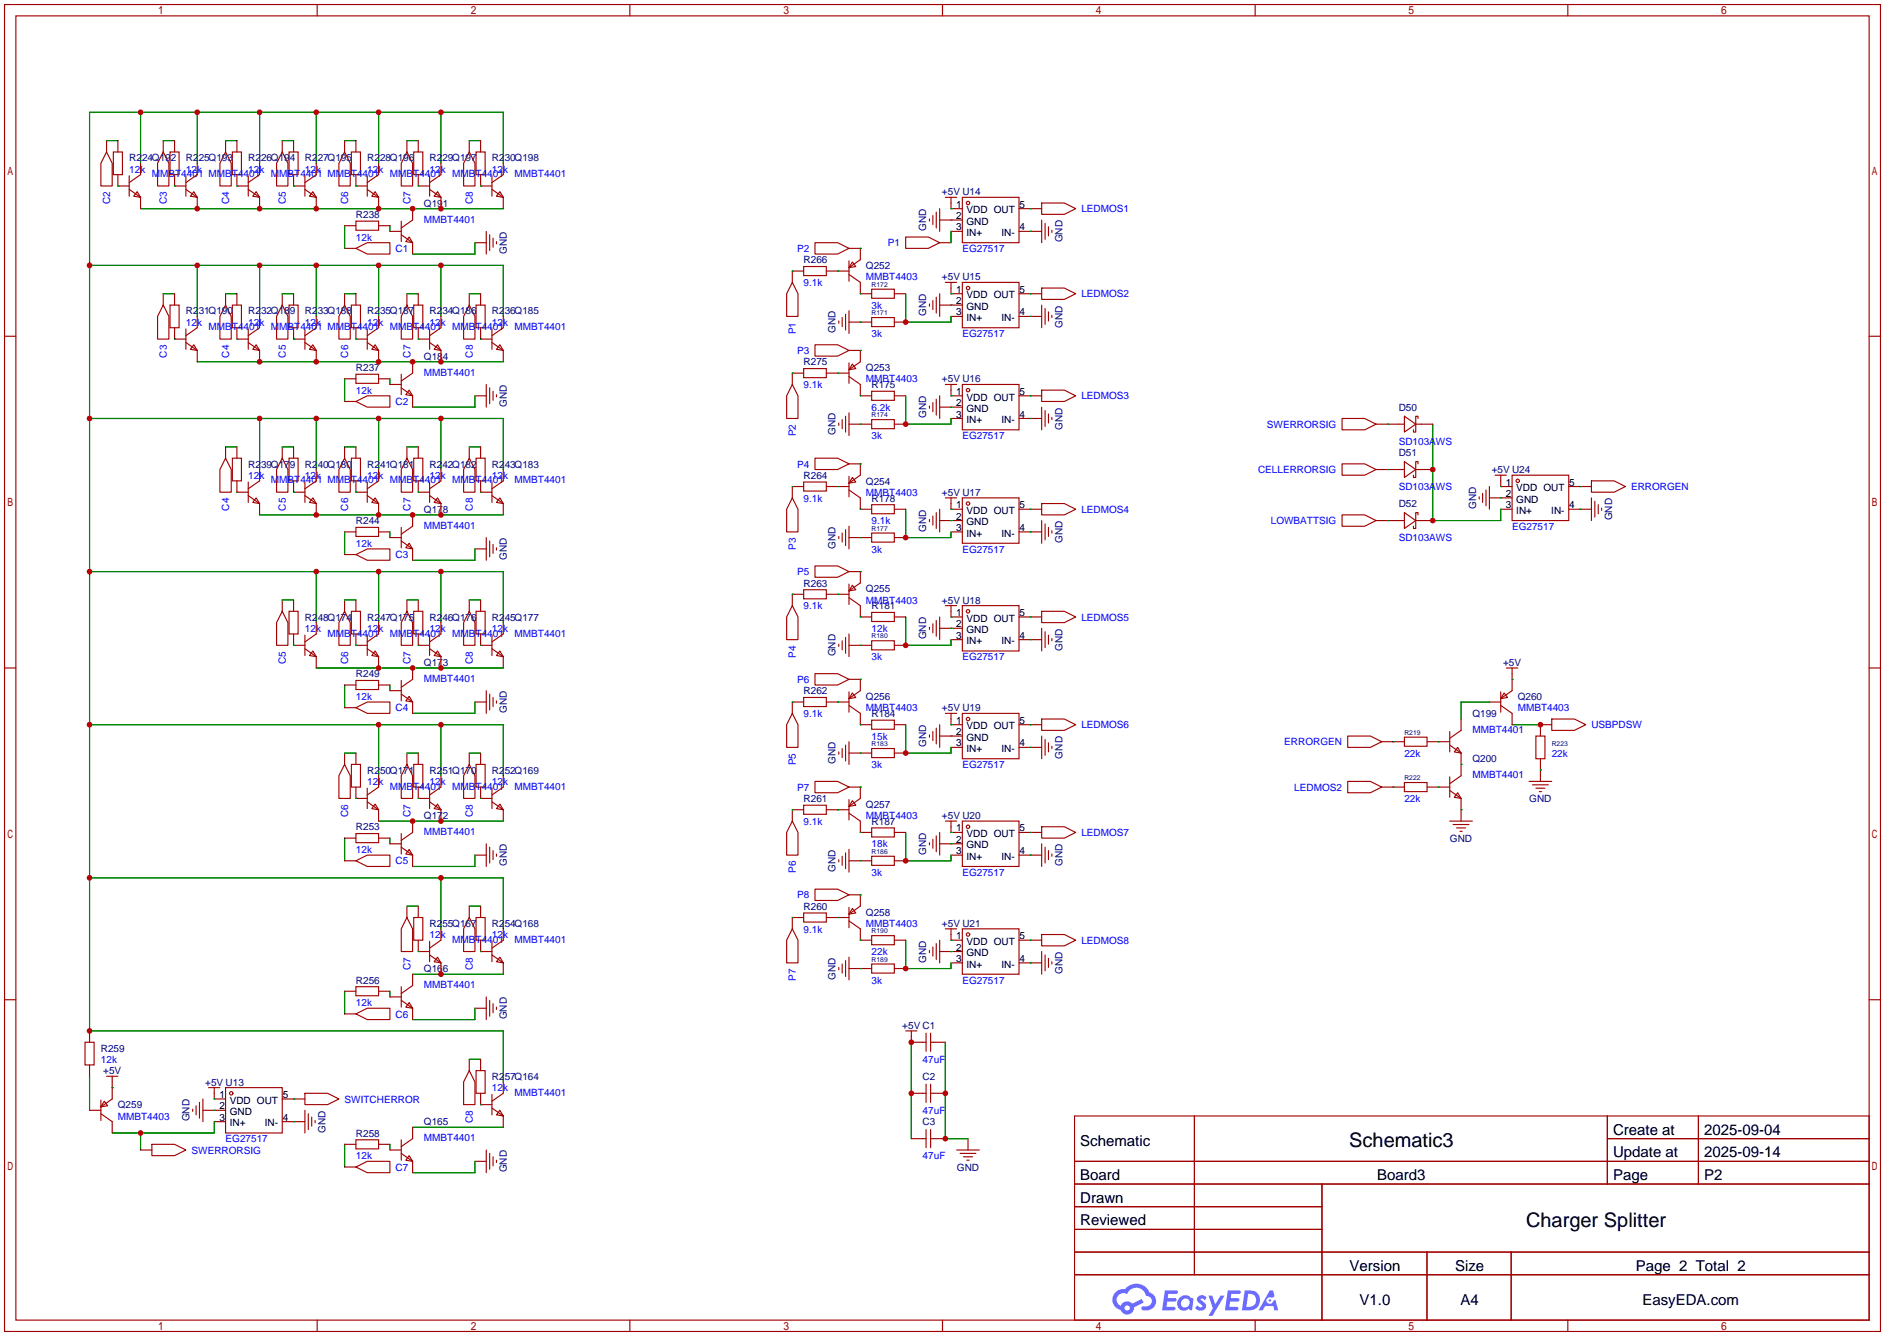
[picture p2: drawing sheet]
<svg xmlns="http://www.w3.org/2000/svg" width="422mm" height="299mm" viewBox="0 0 422 299" stroke-linecap="round" stroke-linejoin="round" font-family="sans-serif">
<g fill="none" stroke="#a10000" stroke-width=".25">
<path d="M1 1h420.4v297.2h-420.4zM3.6 3.6h415.2v292.1h-415.2zM71.1 1v2.6M141.1 1v2.6M211.2 1v2.6M281.3 1v2.6M351.3 1v2.6M1 75.3h2.6M418.8 75.3h2.6M1 149.6h2.6M418.8 149.6h2.6M1 223.9h2.6"/>
<path d="M418.8 223.9h2.6M240.8 249.9h178v45.8h-178zM267.7 249.9v35.6M360.2 249.9v15.3M360.2 255h58.6M380.6 249.9v15.3M240.8 260.1h178M240.8 265.2h178M240.8 270.3h55.4M240.8 275.3h55.4M296.2 265.2v30.5M71.1 295.7v2.5"/>
<path d="M141.1 295.7v2.5M211.2 295.7v2.5M240.8 280.4h178M240.8 285.5h178M281.3 295.7v2.5M319.8 280.4v15.3M338.6 280.4v15.3M351.3 295.7v2.5"/>
</g>
<g fill="#5487ff">
<path d="M268.5 290.3a1.3 1.3 0 0 1 1.9 .3l-.4 .6a.54 .54 0 0 0-1-.2l.2 .2a1.28 1.28 0 0 1 .8 2 1.53 1.53 0 0 1-2.2-.3l.5-.6 .8 .5a.31 .31 0 0 0 .3-.3 .31 .31 0 0 0-.2-.3 1.12 1.12 0 0 1-.7-1.9z"/>
<path d="M270.8 290.2h.8l.7 1.9 1.2-1.9h.9l-2.7 4.5h-.9l1-1.7z"/>
<path d="M261 289h2.3a.46 .46 0 0 1 .5 .1 .46 .46 0 0 1 .1 .5l-.3 .2h-1.8l-.1 .9h1.6a.4 .4 0 0 1 .3 .4 .4 .4 0 0 1-.4 .4h-1.6l-.2 1.2h1.4a.46 .46 0 0 1 .5 .1 .46 .46 0 0 1 .1 .5l-.4 .2h-2.6z"/>
<path d="M275.1 289h2.3a.47 .47 0 0 1 .5 .1 .47 .47 0 0 1 .1 .5l-.3 .2h-1.8l-.1 .9h1.6a.4 .4 0 0 1 .4 .4 .4 .4 0 0 1-.5 .4h-1.6l-.2 1.2h1.4a.46 .46 0 0 1 .5 .1 .46 .46 0 0 1 .1 .5l-.4 .2h-2.6z"/>
<path d="M284.5 289h.8l.3 1.3-.6 .4a.75 .75 0 0 0-1.1 .3 .75 .75 0 0 0 .5 1 .75 .75 0 0 0 .9-.6l.5-.3 .6 2.4h-.8l-.3-1h-1.8l-.5 1h-1z"/>
<path d="M278.9 289l-.6 4.5h1.4a2.27 2.27 0 0 0 2.7-2.3 2.27 2.27 0 0 0-2.7-2.2zM279.7 289.8a1.5 1.5 0 0 1 1.8 1.5 1.5 1.5 0 0 1-1.9 1.4h-.3z"/>
<path d="M264.4 290.6a1.6 1.6 0 0 0-.4 2.3 1.6 1.6 0 0 0 2.3 .2l.8 .4 .3-2.5-.1-.3h-.5a1.58 1.58 0 0 0-2.4-.1zM265 291.1a.98 .98 0 0 1 1.6 .5 .98 .98 0 0 1-1.1 1.2 .94 .94 0 0 1-.9-.6 .94 .94 0 0 1 .4-1.1z"/>
<path d="M250 289.4a2.37 2.37 0 0 0 1.1 4 1.54 1.54 0 0 0 1.8 1 1.54 1.54 0 0 0 1.2-1.6l2.2-1.1-.5-.8-2.1 1.1a1.57 1.57 0 0 0-2.6 .4 1.5 1.5 0 0 1-.7-2.1 1.5 1.5 0 0 1 2.2-.5 2.23 2.23 0 0 1 2.3-1.4 2.23 2.23 0 0 1 1.9 1.8 1.16 1.16 0 0 1 1.3 1.1 1.16 1.16 0 0 1-1.1 1.3h-.7a.47 .47 0 0 0-.5 .3 .47 .47 0 0 0 .4 .6 2.14 2.14 0 0 0 2.7-1.4 2.14 2.14 0 0 0-1.3-2.7 3.2 3.2 0 0 0-5.5-.7l-1.1 .1zM252 292.9a.6 .6 0 0 1 1.2 0 .6 .6 0 0 1-1.2 0z"/>
<circle cx="284.6" cy="291.3" r=".28"/>
</g>
<g fill="none" stroke="#a10000" stroke-width=".25">
<path d="M23.9 34l1.2 2.6v5.1h-2.5v-5.1zM23.9 31.5v2.5M25.4 34h2v5.1h-2zM26.4 31.5v2.5M26.4 39.1v2.6h2.6M29 39.4v4.5M31.5 36.6v2.5l-2.5 1.8M36.6 34l1.2 2.6v5.1h-2.5v-5.1zM36.6 31.5v2.5M38.1 34h2v5.1h-2zM39.1 31.5v2.5M39.1 39.1v2.6h2.6"/>
<path d="M41.7 39.4v4.5M44.2 36.6v2.5l-2.5 1.8M50.5 34l1.3 2.6v5.1h-2.5v-5.1zM50.5 31.5v2.5M52.1 34h2v5.1h-2zM53.1 31.5v2.5M53.1 39.1v2.6h2.5M55.6 39.4v4.5M58.2 36.6v2.5l-2.6 1.8M63.2 34l1.3 2.6v5.1h-2.5v-5.1zM63.2 31.5v2.5M64.8 34h2v5.1h-2z"/>
<path d="M65.8 31.5v2.5M65.8 39.1v2.6h2.5M68.3 39.4v4.5M70.9 36.6v2.5l-2.6 1.8M77.2 34l1.3 2.6v5.1h-2.6v-5.1zM77.2 31.5v2.5M78.7 34h2.1v5.1h-2.1zM79.8 31.5v2.5M79.8 39.1v2.6h2.5M82.3 39.4v4.5M84.8 36.6v2.5l-2.5 1.8M91.2 34l1.3 2.6v5.1h-2.6v-5.1z"/>
<path d="M91.2 31.5v2.5M92.7 34h2v5.1h-2zM93.7 31.5v2.5M93.7 39.1v2.6h2.6M96.3 39.4v4.5M98.8 36.6v2.5l-2.5 1.8M105.2 34l1.2 2.6v5.1h-2.5v-5.1zM105.2 31.5v2.5M106.7 34h2v5.1h-2zM107.7 31.5v2.5M107.7 39.1v2.6h2.5M110.2 39.4v4.5"/>
<path d="M112.8 36.6v2.5l-2.6 1.8M29 42.4l2.5 1.8M30.7 42.9l.8 1.3-1.5-.3zM31.5 44.2v2.5M41.7 42.4l2.5 1.8M43.4 42.9l.8 1.3-1.5-.3zM44.2 44.2v2.5M55.6 42.4l2.6 1.8M57.4 42.9l.8 1.3-1.6-.3zM58.2 44.2v2.5M68.3 42.4l2.6 1.8M70.1 42.9l.8 1.3-1.6-.3z"/>
<path d="M70.9 44.2v2.5M77.2 55.6h2.6M77.2 50.5h2.6M79.8 49.5h5v2.1h-5zM79.8 55.6l2.5-1.2h5.1v2.5h-5.1zM82.3 42.4l2.5 1.8M84.1 42.9l.7 1.3-1.5-.3zM84.8 50.5h2.6M84.8 44.2v2.5M87.4 51.8h2.5M89.9 49.5v4.6M89.9 52.6l2.6 1.8"/>
<path d="M91.7 53.1l.8 1.3-1.6-.3zM92.5 46.7v2.6l-2.6 1.8M92.5 54.4v2.5M96.3 42.4l2.5 1.8M98 42.9l.8 1.3-1.5-.3zM98.8 44.2v2.5M106.4 54.4h2.6M109 51.8v5.1M109.7 52.6v3.5M110.2 42.4l2.6 1.8M110.5 53.3v2.1M111.3 54.1v.5"/>
<path d="M112 42.9l.8 1.3-1.5-.3zM112.8 44.2v2.5M180.1 59.7h5.1v2h-5.1zM182.6 54.4h5.1l2.5 1.2-2.5 1.3h-5.1zM190.2 55.6h2.6v2.6l-2.6 1.7M190.2 58.4v4.6M191 58.7l.8 1-1.6 .2zM202.9 53.1h5.1l2.6 1.3-2.6 1.2h-5.1zM208.3 49v.5M209 48.3v2M209.8 47.5v3.6M210.6 54.4h2.5"/>
<path d="M210.6 49.3h5M210.6 46.7v5.1M211.8 44.2h2.6M213.1 44.2v2.5h2.5M213.1 51.8h2.5M215.6 44.2h12.7v10.2h-12.7zM228.3 46.7h5.1M228.3 51.8h5.1M233.4 45.5h5.1l2.5 1.2-2.5 1.3h-5.1zM233.4 49.3v5.1M234.2 50v3.6M234.9 50.8v2"/>
<path d="M235.7 51.6v.5M36.6 68.3l1.2 2.6v5h-2.5v-5zM36.6 65.8v2.5M38.1 68.3h2v5.1h-2zM39.1 65.8v2.5M39.1 73.4v2.5h2.6M41.7 73.7v4.5M41.7 76.7l2.5 1.8M43.4 77.2l.8 1.3-1.5-.3zM44.2 70.9v2.5l-2.5 1.8M44.2 78.5v2.5M50.5 68.3l1.3 2.6v5h-2.5v-5z"/>
<path d="M50.5 65.8v2.5M52.1 68.3h2v5.1h-2zM53.1 65.8v2.5M53.1 73.4v2.5h2.5M55.6 73.7v4.5M55.6 76.7l2.6 1.8M57.4 77.2l.8 1.3-1.6-.3zM58.2 70.9v2.5l-2.6 1.8M58.2 78.5v2.5M63.2 68.3l1.3 2.6v5h-2.5v-5zM63.2 65.8v2.5M64.8 68.3h2v5.1h-2z"/>
<path d="M65.8 65.8v2.5M65.8 73.4v2.5h2.5M68.3 73.7v4.5M68.3 76.7l2.6 1.8M70.1 77.2l.8 1.3-1.6-.3zM70.9 70.9v2.5l-2.6 1.8M70.9 78.5v2.5M77.2 68.3l1.3 2.6v5h-2.6v-5zM77.2 65.8v2.5M78.7 68.3h2.1v5.1h-2.1zM79.8 65.8v2.5M79.8 73.4v2.5h2.5"/>
<path d="M82.3 73.7v4.5M82.3 76.7l2.5 1.8M84.1 77.2l.7 1.3-1.5-.3zM84.8 70.9v2.5l-2.5 1.8M84.8 78.5v2.5M91.2 68.3l1.3 2.6v5h-2.6v-5zM91.2 65.8v2.5M92.7 68.3h2v5.1h-2zM93.7 65.8v2.5M93.7 73.4v2.5h2.6M96.3 73.7v4.5M96.3 76.7l2.5 1.8"/>
<path d="M98 77.2l.8 1.3-1.5-.3zM98.8 70.9v2.5l-2.5 1.8M98.8 78.5v2.5M105.2 68.3l1.2 2.6v5h-2.5v-5zM105.2 65.8v2.5M106.7 68.3h2v5.1h-2zM107.7 65.8v2.5M107.7 73.4v2.5h2.5M110.2 73.7v4.5M110.2 76.7l2.6 1.8M112 77.2l.8 1.3-1.5-.3zM112.8 70.9v2.5l-2.6 1.8"/>
<path d="M112.8 78.5v2.5M177.5 63.2l1.3 2.6v5.1h-2.5v-5.1zM180.1 60.7h-2.6v2.5M182.6 77.2h5.1l2.5 1.3-2.5 1.3h-5.1zM185.2 60.7h5M188 71.9v.5M188.7 71.1v2.1M189.5 70.4v3.5M190.2 61.5l2.6 1.7v2.6h2.5M190.2 72.1h5.1M190.2 69.6v5.1M190.2 78.5h2.6v2.5l-2.6 1.8"/>
<path d="M195.3 71.1h5.1v2.1h-5.1zM195.3 64.8h5.1v2h-5.1zM200.4 65.8h2.5M200.4 72.1h2.5M208.3 68.1v.5M209 67.3v2M209.8 66.5v3.6M210.6 65.8v5.1M210.6 68.3h5M211.8 63.2h2.6M213.1 63.2v2.6h2.5M213.1 70.9h2.5"/>
<path d="M215.6 63.2h12.7v10.2h-12.7zM228.3 65.8h5.1M228.3 70.9h5.1M233.4 64.5h5.1l2.5 1.3-2.5 1.3h-5.1zM233.4 68.3v5.1M234.2 69.1v3.5M234.9 69.9v2M235.7 70.6v.5M77.2 89.9h2.6M77.2 84.8h2.6M79.8 83.8h5v2.1h-5zM79.8 89.9l2.5-1.3h5.1v2.6h-5.1z"/>
<path d="M84.8 84.8h2.6M87.4 86.1h2.5M89.9 83.8v4.6M89.9 86.9l2.6 1.7M91.7 87.4l.8 1.2-1.6-.2zM92.5 81v2.6l-2.6 1.7M92.5 88.6v2.6M106.4 88.6h2.6M109 86.1v5.1M109.7 86.9v3.5M110.5 87.6v2.1M111.3 88.4v.5"/>
<path d="M177.5 86.1l1.3 2.5v5.1h-2.5v-5.1zM180.1 82.6h5.1v2h-5.1zM180.1 83.6h-2.6v2.5M185.2 83.6h5M188 94.7v.5M188.7 94v2M189.5 93.2v3.6M190.2 84.3l2.6 1.8v2.5h2.5M190.2 81.3v4.6M190.2 92.5v5M190.2 95h5.1M191 81.5l.8 1.1-1.6 .2z"/>
<path d="M195.3 94h5.1v2h-5.1zM195.3 87.6h5.1v2.1h-5.1zM200.4 88.6h2.5M200.4 95h2.5M208.3 90.9v.5M209 90.2v2M209.8 89.4v3.6M210.6 88.6v5.1M210.6 91.2h5M211.8 86.1h2.6M213.1 86.1v2.5h2.5M213.1 93.7h2.5"/>
<path d="M215.6 86.1h12.7v10.2h-12.7zM228.3 88.6h5.1M228.3 93.7h5.1M233.4 87.4h5.1l2.5 1.2-2.5 1.3h-5.1zM233.4 91.2v5.1M234.2 91.9v3.6M234.9 92.7v2M235.7 93.5v.5M300.7 93.7h5.1l2.6 1.3-2.6 1.3h-5.1zM308.4 95h6.3M314.7 93.2l2.5 1.8-2.5 1.8zM317.2 95h3.9"/>
<path d="M317.8 93.7v-.5h-.6v3.6h-.5v-.5M50.5 102.6l1.3 2.6v5h-2.5v-5zM50.5 100.1v2.5M52.1 102.6h2v5.1h-2zM53.1 100.1v2.5M53.1 107.7v2.5h2.5M55.6 108v4.5M55.6 111l2.6 1.8M57.4 111.5l.8 1.3-1.6-.3zM58.2 105.2v2.5l-2.6 1.8M58.2 112.8v2.5M63.2 102.6l1.3 2.6v5h-2.5v-5z"/>
<path d="M63.2 100.1v2.5M64.8 102.6h2v5.1h-2zM65.8 100.1v2.5M65.8 107.7v2.5h2.5M68.3 108v4.5M68.3 111l2.6 1.8M70.1 111.5l.8 1.3-1.6-.3zM70.9 105.2v2.5l-2.6 1.8M70.9 112.8v2.5M77.2 102.6l1.3 2.6v5h-2.6v-5zM77.2 100.1v2.5M77.2 119.1h2.6"/>
<path d="M78.7 102.6h2.1v5.1h-2.1zM79.8 118.1h5v2h-5zM79.8 100.1v2.5M79.8 107.7v2.5h2.5M82.3 108v4.5M82.3 111l2.5 1.8M84.1 111.5l.7 1.3-1.5-.3zM84.8 119.1h2.6M84.8 105.2v2.5l-2.5 1.8M84.8 112.8v2.5M89.9 118.1v4.6M91.2 102.6l1.3 2.6v5h-2.6v-5z"/>
<path d="M91.2 100.1v2.5M92.5 115.3v2.6l-2.6 1.7M92.7 102.6h2v5.1h-2zM93.7 100.1v2.5M93.7 107.7v2.5h2.6M96.3 108v4.5M96.3 111l2.5 1.8M98 111.5l.8 1.3-1.5-.3zM98.8 105.2v2.5l-2.5 1.8M98.8 112.8v2.5M105.2 102.6l1.2 2.6v5h-2.5v-5zM105.2 100.1v2.5"/>
<path d="M106.7 102.6h2v5.1h-2zM107.7 100.1v2.5M107.7 107.7v2.5h2.5M110.2 108v4.5M110.2 111l2.6 1.8M112 111.5l.8 1.3-1.5-.3zM112.8 105.2v2.5l-2.6 1.8M112.8 112.8v2.5M177.5 111.5l1.3 2.5v5.1h-2.5v-5.1zM180.1 108h5.1v2h-5.1zM180.1 109h-2.6v2.5M182.6 102.6h5.1l2.5 1.3-2.5 1.3h-5.1z"/>
<path d="M185.2 109h5M188.7 119.4v2M189.5 118.6v3.6M190.2 106.7v4.6M190.2 117.9v5M190.2 109.7l2.6 1.8v2.5h2.5M190.2 103.9h2.6v2.5l-2.6 1.8M191 106.9l.8 1.1-1.6 .2zM195.3 119.4h5.1v2h-5.1zM195.3 113h5.1v2.1h-5.1zM200.4 114h2.5M208.3 116.3v.5"/>
<path d="M209 115.6v2M209.8 114.8v3.6M210.6 114v5.1M210.6 116.6h5M211.8 111.5h2.6M213.1 111.5v2.5h2.5M213.1 119.1h2.5M215.6 111.5h12.7v10.2h-12.7zM228.3 114h5.1M228.3 119.1h5.1M233.4 112.8h5.1l2.5 1.2-2.5 1.3h-5.1zM233.4 116.6v5.1"/>
<path d="M234.2 117.3v3.6M234.9 118.1v2M235.7 118.9v.5M300.7 103.9h5.1l2.6 1.3-2.6 1.2h-5.1zM300.7 115.3h5.1l2.6 1.3-2.6 1.3h-5.1zM308.4 116.6h6.3M308.4 105.2h6.3M314.7 103.4l2.5 1.8-2.5 1.7zM314.7 114.8l2.5 1.8-2.5 1.8zM317.2 116.6h3.9M317.2 105.2h3.9M317.8 103.9v-.5h-.6v3.5h-.5v-.5"/>
<path d="M317.8 115.3v-.5h-.6v3.6h-.5v-.5M331.5 111.3v.5M332.2 110.5v2M333 109.7v3.6M333.8 111.5h5M333.8 109v5M335 106.4h2.6M336.3 114h2.5M336.3 106.4v2.6h2.5M338.8 106.4h12.7v10.2h-12.7zM351.5 114h5.1M351.5 109h5.1"/>
<path d="M356.6 107.7h5.1l2.5 1.3-2.5 1.2h-5.1zM356.6 111.5v5.1M357.4 112.3v3.5M358.1 113v2.1M358.9 113.8v.5M63.2 136.9l1.3 2.5v5.1h-2.5v-5.1zM63.2 134.4v2.5M64.8 136.9h2v5.1h-2zM65.8 134.4v2.5M70.9 139.4v2.6l-2.6 1.8M77.2 136.9l1.3 2.5v5.1h-2.6v-5.1zM77.2 134.4v2.5"/>
<path d="M77.2 124.2h2.6M78.7 136.9h2.1v5.1h-2.1zM79.8 124.2l2.5-1.3h5.1v2.6h-5.1zM79.8 134.4v2.5M84.8 139.4v2.6l-2.5 1.8M87.4 120.4h2.5M89.9 121.2l2.6 1.7M91.2 136.9l1.3 2.5v5.1h-2.6v-5.1zM91.2 134.4v2.5M91.7 121.7l.8 1.2-1.6-.2zM92.5 122.9v2.6M92.7 136.9h2v5.1h-2z"/>
<path d="M93.7 134.4v2.5M98.8 139.4v2.6l-2.5 1.8M105.2 136.9l1.2 2.5v5.1h-2.5v-5.1zM105.2 134.4v2.5M106.4 122.9h2.6M106.7 136.9h2v5.1h-2zM107.7 134.4v2.5M109 120.4v5.1M109.7 121.2v3.5M110.5 121.9v2.1M111.3 122.7v.5M112.8 139.4v2.6l-2.6 1.8"/>
<path d="M177.5 135.6l1.3 2.6v5.1h-2.5v-5.1zM180.1 132.1h5.1v2h-5.1zM180.1 133.1h-2.6v2.5M182.6 126.7h5.1l2.5 1.3-2.5 1.3h-5.1zM185.2 133.1h5M188 120.1v.5M190.2 130.8v4.6M190.2 120.4h5.1M190.2 133.9l2.6 1.7v2.6h2.5M190.2 128h2.6v2.6l-2.6 1.7M191 131.1l.8 1-1.6 .2zM195.3 137.2h5.1v2h-5.1z"/>
<path d="M200.4 120.4h2.5M200.4 138.2h2.5M209 139.7v2M209.8 138.9v3.6M210.6 138.2v5.1M211.8 135.6h2.6M213.1 135.6v2.6h2.5M215.6 135.6h12.7v10.2h-12.7zM228.3 138.2h5.1M233.4 136.9h5.1l2.5 1.3-2.5 1.2h-5.1zM65.8 142v2.5h2.5M68.3 142.2v4.6"/>
<path d="M68.3 145.3l2.6 1.8M70.1 145.8l.8 1.3-1.6-.3zM70.9 147.1v2.5M77.2 158.5h2.6M77.2 153.4h2.6M79.8 152.4h5v2h-5zM79.8 158.5l2.5-1.3h5.1v2.6h-5.1zM79.8 142v2.5h2.5M82.3 142.2v4.6M82.3 145.3l2.5 1.8M84.1 145.8l.7 1.3-1.5-.3zM84.8 153.4h2.6"/>
<path d="M84.8 147.1v2.5M87.4 154.7h2.5M89.9 152.4v4.6M89.9 155.4l2.6 1.8M91.7 156l.8 1.2-1.6-.2zM92.5 149.6v2.5l-2.6 1.8M92.5 157.2v2.6M93.7 142v2.5h2.6M96.3 142.2v4.6M96.3 145.3l2.5 1.8M98 145.8l.8 1.3-1.5-.3zM98.8 147.1v2.5"/>
<path d="M106.4 157.2h2.6M107.7 142v2.5h2.5M109 154.7v5.1M109.7 155.4v3.6M110.2 142.2v4.6M110.2 145.3l2.6 1.8M110.5 156.2v2M111.3 157v.5M112 145.8l.8 1.3-1.5-.3zM112.8 147.1v2.5M177.5 159.8l1.3 2.5v5.1h-2.5v-5.1zM180.1 156.2h5.1v2h-5.1z"/>
<path d="M180.1 157.2h-2.6v2.6M182.6 150.9h5.1l2.5 1.2-2.5 1.3h-5.1zM185.2 157.2h5M188 144.3v.5M188.7 143.5v2M189.5 142.7v3.6M190.2 142v5.1M190.2 154.9v4.6M190.2 144.5h5.1M190.2 158l2.6 1.8v2.5h2.5M190.2 152.1h2.6v2.6l-2.6 1.8M191 155.2l.8 1-1.6 .3z"/>
<path d="M195.3 143.5h5.1v2h-5.1zM200.4 144.5h2.5M208.3 140.5v.5M210.6 140.7h5M211.8 159.8h2.6M213.1 159.8v2.5h2.5M213.1 143.3h2.5M215.6 159.8h12.7v10.1h-12.7zM228.3 143.3h5.1M233.4 140.7v5.1M234.2 141.5v3.5M234.9 142.2v2.1"/>
<path d="M235.7 143v.5M333.8 157.2h2.5M336.3 154.9v4.6M336.3 158l2.5 1.8v2.5M337.1 155.2l.7 1-1.5 .3zM337.6 149.6h2.5M338.8 149.6v5.1l-2.5 1.8M77.2 171.2l1.3 2.5v5.1h-2.6v-5.1zM77.2 168.7v2.5M78.7 171.2h2.1v5.1h-2.1zM79.8 168.7v2.5M79.8 176.3v2.5h2.5"/>
<path d="M82.3 176.5v4.6M82.3 179.6l2.5 1.8M84.8 173.7v2.6l-2.5 1.8M91.2 171.2l1.3 2.5v5.1h-2.6v-5.1zM91.2 168.7v2.5M92.7 171.2h2v5.1h-2zM93.7 168.7v2.5M93.7 176.3v2.5h2.6M96.3 176.5v4.6M96.3 179.6l2.5 1.8M98.8 173.7v2.6l-2.5 1.8M105.2 171.2l1.2 2.5v5.1h-2.5v-5.1z"/>
<path d="M105.2 168.7v2.5M106.7 171.2h2v5.1h-2zM107.7 168.7v2.5M107.7 176.3v2.5h2.5M110.2 176.5v4.6M110.2 179.6l2.6 1.8M112.8 173.7v2.6l-2.6 1.8M182.6 175h5.1l2.5 1.3-2.5 1.2h-5.1zM188 168.4v.5M188.7 167.6v2.1M189.5 166.9v3.5M190.2 166.1v5.1"/>
<path d="M190.2 179.1v4.5M190.2 168.7h5.1M190.2 176.3h2.6v2.5l-2.6 1.8M191 179.3l.8 1-1.6 .3zM195.3 167.6h5.1v2.1h-5.1zM195.3 161.3h5.1v2h-5.1zM200.4 162.3h2.5M200.4 168.7h2.5M208.3 164.6v.5M209 163.8v2.1M209.8 163.1v3.5M210.6 162.3v5.1"/>
<path d="M210.6 164.8h5M213.1 167.4h2.5M228.3 162.3h5.1M228.3 167.4h5.1M233.4 161h5.1l2.5 1.3-2.5 1.3h-5.1zM233.4 164.8v5.1M234.2 165.6v3.6M234.9 166.4v2M235.7 167.1v.5M302 175h5.1l2.5 1.3-2.5 1.2h-5.1zM302 164.8h5.1l2.5 1.3-2.5 1.3h-5.1zM309.6 176.3h5.1"/>
<path d="M309.6 166.1h5.1M314.7 175.3h5.1v2h-5.1zM314.7 165.1h5.1v2h-5.1zM319.8 176.3h5.1M319.8 166.1h5.1M324.9 163.8v4.6M324.9 174v4.6M324.9 166.9l2.5 1.8M324.9 177l2.5 1.8M326.6 167.4l.8 1.3-1.5-.3zM326.6 177.5l.8 1.3-1.5-.2zM327.4 161v2.6l-2.5 1.8"/>
<path d="M327.4 168.7v5l-2.5 1.8M327.4 178.8v5.1M342.6 175h5.1M343.4 175.8h3.6M344.2 164.8h2v5.1h-2zM344.2 176.5h2M344.9 177.3h.5M345.2 169.9v5.1M347.7 161h5.1l2.5 1.3-2.5 1.3h-5.1zM347.7 162.3h-2.5v2.5M77.2 192.8h2.6M77.2 187.7h2.6"/>
<path d="M79.8 186.7h5v2h-5zM79.8 192.8l2.5-1.3h5.1v2.6h-5.1zM84.1 180.1l.7 1.3-1.5-.3zM84.8 187.7h2.6M84.8 181.4v2.5M87.4 189h2.5M89.9 186.7v4.6M89.9 189.7l2.6 1.8M91.7 190.2l.8 1.3-1.6-.2zM92.5 183.9v2.5l-2.6 1.8M92.5 191.5v2.6M98 180.1l.8 1.3-1.5-.3z"/>
<path d="M98.8 181.4v2.5M106.4 191.5h2.6M109 189v5.1M109.7 189.7v3.6M110.5 190.5v2M111.3 191.3v.5M112 180.1l.8 1.3-1.5-.3zM112.8 181.4v2.5M177.5 183.9l1.3 2.5v5.1h-2.5v-5.1zM180.1 180.3h5.1v2.1h-5.1zM180.1 181.4h-2.6v2.5M182.6 199.1h5.1l2.5 1.3-2.5 1.3h-5.1z"/>
<path d="M185.2 181.4h5M188 192.5v.5M188.7 191.8v2M189.5 191v3.6M190.2 192.8h5.1M190.2 190.2v5.1M190.2 182.1l2.6 1.8v2.5h2.5M195.3 191.8h5.1v2h-5.1zM195.3 185.4h5.1v2.1h-5.1zM200.4 192.8h2.5M200.4 186.4h2.5M208.3 188.7v.5"/>
<path d="M209 188v2M209.8 187.2v3.6M210.6 186.4v5.1M210.6 189h5M211.8 183.9h2.6M213.1 191.5h2.5M213.1 183.9v2.5h2.5M215.6 183.9h12.7v10.2h-12.7zM228.3 191.5h5.1M228.3 186.4h5.1M233.4 185.2h5.1l2.5 1.2-2.5 1.3h-5.1zM233.4 189v5.1"/>
<path d="M234.2 189.7v3.6M234.9 190.5v2M235.7 191.3v.5M324.9 183.9h5M325.6 184.7h3.6M326.4 185.4h2M327.2 186.2h.5M91.2 205.5l1.3 2.5v5.1h-2.6v-5.1zM91.2 202.9v2.6M92.5 218.2v2.5l-2.6 1.8M92.7 205.5h2v5.1h-2zM93.7 210.6v2.5h2.6"/>
<path d="M93.7 202.9v2.6M96.3 210.8v4.6M96.3 213.9l2.5 1.7M98 214.4l.8 1.2-1.5-.2zM98.8 208v2.6l-2.5 1.7M98.8 215.6v2.6M105.2 205.5l1.2 2.5v5.1h-2.5v-5.1zM105.2 202.9v2.6M106.7 205.5h2v5.1h-2zM107.7 210.6v2.5h2.5M107.7 202.9v2.6M110.2 210.8v4.6"/>
<path d="M110.2 213.9l2.6 1.7M112 214.4l.8 1.2-1.5-.2zM112.8 208v2.6l-2.6 1.7M112.8 215.6v2.6M177.5 208l1.3 2.6v5h-2.5v-5zM180.1 204.5h5.1v2h-5.1zM180.1 205.5h-2.6v2.5M185.2 205.5h5M188 216.7v.5M188.7 215.9v2M189.5 215.1v3.6M190.2 206.2l2.6 1.8v2.6h2.5"/>
<path d="M190.2 203.2v4.6M190.2 214.4v5.1M190.2 216.9h5.1M190.2 200.4h2.6v2.5l-2.6 1.8M191 203.5l.8 1-1.6 .2zM195.3 215.9h5.1v2h-5.1zM195.3 209.5h5.1v2.1h-5.1zM200.4 210.6h2.5M200.4 216.9h2.5M208.3 212.9v.5M209 212.1v2M209.8 211.3v3.6"/>
<path d="M210.6 210.6v5M210.6 213.1h5M211.8 208h2.6M213.1 208v2.6h2.5M213.1 215.6h2.5M215.6 208h12.7v10.2h-12.7zM228.3 210.6h5.1M228.3 215.6h5.1M233.4 209.3h5.1l2.5 1.3-2.5 1.2h-5.1zM233.4 213.1v5.1M234.2 213.9v3.5M234.9 214.6v2.1"/>
<path d="M235.7 215.4v.5M19 233.4h2.1v5.1h-2.1zM20.1 230.9v2.5M20.1 238.5v2.5M77.2 227.1h2.6M77.2 222h2.6M79.8 221h5v2h-5zM79.8 227.1l2.5-1.3h5.1v2.5h-5.1zM84.8 222h2.6M87.4 223.3h2.5M89.9 221v4.6M89.9 224l2.6 1.8"/>
<path d="M91.7 224.5l.8 1.3-1.6-.2zM92.5 225.8v2.5M105.2 239.8l1.2 2.5v5.1h-2.5v-5.1zM105.2 237.2v2.6M106.4 225.8h2.6M106.7 239.8h2v5.1h-2zM107.7 237.2v2.6M109 223.3v5M109.7 224v3.6M110.5 224.8v2M111.3 225.6v.5M202.9 230.9h2.6"/>
<path d="M204.2 230.9v2.5h3.3M207.5 231.4v4.1M208.5 231.4v4.1M208.5 233.4h3.3M20.1 248.7h2.5M22.6 249.4l2.5 1.8v2.5M22.6 246.4v4.6M23.4 246.6l.7 1-1.5 .3zM23.9 241h2.5M25.1 241v5.1l-2.5 1.8M31.5 257.6h2.5M34 256.3h5.1l2.6 1.3-2.6 1.2h-5.1z"/>
<path d="M43.2 248.4v.5M43.9 247.6v2.1M44.7 246.9v3.5M45.5 248.7h5M45.5 246.1v5.1M46.7 243.6h2.6M48 243.6v2.5h2.5M48 251.2h2.5M50.5 243.6h12.7v10.1h-12.7zM63.2 246.1h5.1M63.2 251.2h5.1M68.3 244.9h5.1l2.5 1.2-2.5 1.3h-5.1z"/>
<path d="M68.3 248.7v5M69.1 249.4v3.6M69.8 250.2v2M70.6 251v.5M77.2 256.3h2.6M79.8 255.3h5v2h-5zM84.8 256.3h2.6M87.4 257.6h2.5M89.9 255.3v4.5M89.9 258.3l2.6 1.8M91.7 258.8l.8 1.3-1.6-.3zM92.5 252.5v2.5l-2.6 1.8"/>
<path d="M107.7 244.9v2.5h2.5M109 257.6v5M109.7 258.3v3.6M110.2 245.1v4.6M110.2 248.2l2.6 1.7M110.5 259.1v2M111.3 259.8v.5M112 248.7l.8 1.2-1.5-.2zM112.8 242.3v2.6l-2.6 1.7M112.8 249.9v2.6M204.2 244.9h3.3M204.2 255h3.3"/>
<path d="M207.5 242.8v4.1M207.5 253v4M208.5 242.8v4.1M208.5 253v4M208.5 244.9h3.3M208.5 255h3.3M214.4 257.6h5.1M215.1 258.3h3.6M215.9 259.1h2M216.7 259.8h.5M216.9 255v2.6M77.2 261.4h2.6"/>
<path d="M79.8 261.4l2.5-1.3h5.1v2.5h-5.1zM92.5 260.1v2.5M106.4 260.1h2.6"/>
<circle cx="216.9" cy="45.5" r=".38"/>
<circle cx="216.9" cy="64.5" r=".38"/>
<circle cx="216.9" cy="87.4" r=".38"/>
<circle cx="216.9" cy="112.8" r=".38"/>
<circle cx="340.1" cy="107.7" r=".38"/>
<circle cx="216.9" cy="136.9" r=".38"/>
<circle cx="216.9" cy="161" r=".38"/>
<circle cx="216.9" cy="185.2" r=".38"/>
<circle cx="216.9" cy="209.3" r=".38"/>
<circle cx="51.8" cy="244.9" r=".38"/>
</g>
<g fill="none" stroke="#008700" stroke-width=".25">
<path d="M23.9 31.5h2.5M31.5 25.1v11.5M36.6 31.5h2.5M44.2 25.1v11.5M50.5 31.5h2.6M58.2 25.1v11.5M63.2 31.5h2.6M70.9 25.1v11.5M77.2 31.5h2.6M84.8 25.1v11.5M91.2 31.5h2.5M98.8 25.1v11.5"/>
<path d="M105.2 31.5h2.5M112.8 36.6v-11.5h-92.7v205.8h92.7v11.4M20.1 59.4h92.7v11.5M26.4 41.7h.1M31.5 46.7h81.3M39.1 41.7h.1M44.2 59.4v11.5M53.1 41.7h.1M58.2 59.4v11.5M65.8 41.7h.1M70.9 59.4v11.5M77.2 50.5v5.1"/>
<path d="M79.8 41.7h.1M84.8 59.4v11.5M87.4 50.5v1.3M93.7 41.7h.1M98.8 59.4v11.5M106.4 54.4v2.5h-13.9M107.7 41.7h.1M192.8 55.6h.1M213.1 46.7h.1M213.1 49.3h.1M213.1 51.8v2.6M230.9 46.7h.1"/>
<path d="M230.9 51.8h.1M36.6 65.8h2.5M39.1 75.9h.1M50.5 65.8h2.6M53.1 75.9h.1M63.2 65.8h2.6M65.8 75.9h.1M77.2 65.8h2.6M79.8 75.9h.1M91.2 65.8h2.5M93.7 75.9h.1M105.2 65.8h2.5"/>
<path d="M107.7 75.9h.1M177.5 60.7h.1M187.7 60.7h.1M192.8 72.1h.1M192.8 65.8h.1M192.8 78.5h.1M202.9 65.8v6.3h10.2v-1.2M213.1 65.8h.1M213.1 68.3h.1M230.9 65.8h.1M230.9 70.9h.1M20.1 93.7h92.7v11.5"/>
<path d="M44.2 81h68.6M58.2 93.7v11.5M70.9 93.7v11.5M77.2 84.8v5.1M84.8 93.7v11.5M87.4 84.8v1.3M98.8 93.7v11.5M106.4 88.6v2.6h-13.9M177.5 83.6h.1M187.7 83.6h.1M192.8 95h.1M192.8 88.6h.1"/>
<path d="M202.9 88.6v6.4h10.2v-1.3M213.1 88.6h.1M213.1 91.2h.1M230.9 93.7h.1M230.9 88.6h.1M310.9 95h.1M321.1 95v21.6h15.2v-2.6M50.5 100.1h2.6M53.1 110.2h.1M58.2 115.3h54.6M63.2 100.1h2.6M65.8 110.2h.1"/>
<path d="M77.2 119.1v5.1M77.2 100.1h2.6M79.8 110.2h.1M87.4 119.1v1.3M91.2 100.1h2.5M93.7 110.2h.1M105.2 100.1h2.5M107.7 110.2h.1M177.5 109h.1M187.7 109h.1M192.8 103.9h.1M192.8 114h.1"/>
<path d="M202.9 114v6.4h10.2v-1.3M213.1 114h.1M213.1 116.6h.1M230.9 119.1h.1M230.9 114h.1M310.9 105.2h.1M310.9 116.6h.1M336.3 109h.1M336.3 111.5h.1M354.1 114h.1M354.1 109h.1M20.1 128h92.7v11.4"/>
<path d="M63.2 134.4h2.6M70.9 128v11.4M77.2 134.4h2.6M84.8 128v11.4M91.2 134.4h2.5M98.8 128v11.4M105.2 134.4h2.5M106.4 122.9v2.6h-13.9M177.5 133.1h.1M187.7 133.1h.1M192.8 120.4h.1M192.8 128h.1"/>
<path d="M192.8 138.2h.1M202.9 138.2v6.3h10.2v-1.2M213.1 138.2h.1M230.9 138.2h.1M65.8 144.5h.1M70.9 149.6h41.9M77.2 153.4v5.1M79.8 144.5h.1M87.4 153.4v1.3M93.7 144.5h.1M106.4 157.2v2.6h-13.9M107.7 144.5h.1"/>
<path d="M177.5 157.2h.1M187.7 157.2h.1M192.8 144.5h.1M192.8 152.1h.1M213.1 140.7h.1M230.9 143.3h.1M333.8 157.2h-6.4v3.8M338.8 152.1h.1M20.1 162.3h92.7v11.4M77.2 168.7h2.6M79.8 178.8h.1M84.8 162.3v11.4"/>
<path d="M91.2 168.7h2.5M93.7 178.8h.1M98.8 162.3v11.4M105.2 168.7h2.5M107.7 178.8h.1M192.8 168.7h.1M192.8 162.3h.1M192.8 176.3h.1M202.9 162.3v6.4h10.2v-1.3M213.1 162.3h.1M213.1 164.8h.1M230.9 167.4h.1"/>
<path d="M230.9 162.3h.1M312.2 176.3h.1M312.2 166.1h.1M322.3 166.1h.1M322.3 176.3h.1M327.4 171.2h.1M338.8 162.3h6.4M345.2 172.5h.1M20.1 196.6h92.7v11.4M77.2 187.7v5.1M84.8 183.9h28M87.4 187.7v1.3"/>
<path d="M98.8 196.6v11.4M106.4 191.5v2.6h-13.9M177.5 181.4h.1M187.7 181.4h.1M192.8 192.8h.1M192.8 186.4h.1M202.9 186.4v6.4h10.2v-1.3M213.1 186.4h.1M213.1 189h.1M230.9 191.5h.1M230.9 186.4h.1M327.4 181.4h.1"/>
<path d="M91.2 202.9h2.5M92.5 218.2h20.3M93.7 213.1h.1M105.2 202.9h2.5M107.7 213.1h.1M177.5 205.5h.1M187.7 205.5h.1M192.8 216.9h.1M192.8 200.4h.1M192.8 210.6h.1M202.9 210.6v6.3h10.2v-1.3M213.1 210.6h.1"/>
<path d="M213.1 213.1h.1M230.9 215.6h.1M230.9 210.6h.1M77.2 222v5.1M87.4 222v1.3M105.2 237.2h2.5M106.4 225.8v2.5h-13.9M204.2 233.4v21.6M211.8 233.4v21.6h5.1M20.1 241v7.7M25.1 243.6h.1M31.5 253.7v3.9"/>
<path d="M48 246.1h.1M48 248.7h.1M48 251.2v2.5h-22.9M65.8 251.2h.1M65.8 246.1h.1M77.2 256.3v5.1M87.4 256.3v1.3M92.5 252.5h20.3M107.7 247.4h.1M106.4 260.1v2.5h-13.9"/>
</g>
<g fill="#c00">
<circle cx="98.8" cy="46.7" r=".63"/>
<circle cx="92.5" cy="46.7" r=".63"/>
<circle cx="84.8" cy="46.7" r=".63"/>
<circle cx="70.9" cy="46.7" r=".63"/>
<circle cx="58.2" cy="46.7" r=".63"/>
<circle cx="44.2" cy="46.7" r=".63"/>
<circle cx="44.2" cy="25.1" r=".63"/>
<circle cx="31.5" cy="25.1" r=".63"/>
<circle cx="20.1" cy="59.4" r=".63"/>
<circle cx="44.2" cy="59.4" r=".63"/>
<circle cx="58.2" cy="59.4" r=".63"/>
<circle cx="70.9" cy="59.4" r=".63"/>
<circle cx="84.8" cy="59.4" r=".63"/>
<circle cx="98.8" cy="59.4" r=".63"/>
<circle cx="20.1" cy="93.7" r=".63"/>
<circle cx="58.2" cy="93.7" r=".63"/>
<circle cx="70.9" cy="93.7" r=".63"/>
<circle cx="84.8" cy="93.7" r=".63"/>
<circle cx="98.8" cy="93.7" r=".63"/>
<circle cx="20.1" cy="128" r=".63"/>
<circle cx="70.9" cy="128" r=".63"/>
<circle cx="84.8" cy="128" r=".63"/>
<circle cx="98.8" cy="128" r=".63"/>
<circle cx="20.1" cy="162.3" r=".63"/>
<circle cx="84.8" cy="162.3" r=".63"/>
<circle cx="98.8" cy="162.3" r=".63"/>
<circle cx="20.1" cy="196.6" r=".63"/>
<circle cx="98.8" cy="196.6" r=".63"/>
<circle cx="20.1" cy="230.9" r=".63"/>
<circle cx="58.2" cy="25.1" r=".63"/>
<circle cx="70.9" cy="25.1" r=".63"/>
<circle cx="84.8" cy="25.1" r=".63"/>
<circle cx="98.8" cy="25.1" r=".63"/>
<circle cx="98.8" cy="81" r=".63"/>
<circle cx="92.5" cy="81" r=".63"/>
<circle cx="84.8" cy="81" r=".63"/>
<circle cx="70.9" cy="81" r=".63"/>
<circle cx="58.2" cy="81" r=".63"/>
<circle cx="70.9" cy="115.3" r=".63"/>
<circle cx="84.8" cy="115.3" r=".63"/>
<circle cx="92.5" cy="115.3" r=".63"/>
<circle cx="98.8" cy="115.3" r=".63"/>
<circle cx="84.8" cy="149.6" r=".63"/>
<circle cx="92.5" cy="149.6" r=".63"/>
<circle cx="98.8" cy="149.6" r=".63"/>
<circle cx="98.8" cy="183.9" r=".63"/>
<circle cx="92.5" cy="183.9" r=".63"/>
<circle cx="98.8" cy="218.2" r=".63"/>
<circle cx="31.5" cy="253.7" r=".63"/>
<circle cx="202.9" cy="72.1" r=".63"/>
<circle cx="202.9" cy="95" r=".63"/>
<circle cx="202.9" cy="120.4" r=".63"/>
<circle cx="202.9" cy="144.5" r=".63"/>
<circle cx="202.9" cy="168.7" r=".63"/>
<circle cx="202.9" cy="192.8" r=".63"/>
<circle cx="202.9" cy="216.9" r=".63"/>
<circle cx="321.1" cy="116.6" r=".63"/>
<circle cx="321.1" cy="105.2" r=".63"/>
<circle cx="345.2" cy="162.3" r=".63"/>
<circle cx="211.8" cy="255" r=".63"/>
<circle cx="211.8" cy="244.9" r=".63"/>
<circle cx="204.2" cy="244.9" r=".63"/>
<circle cx="204.2" cy="233.4" r=".63"/>
</g>
<g font-size="4.5">
<text x="302.3" y="257">Schematic3</text>
<text x="342" y="274.8">Charger Splitter</text>
</g>
<g font-size="3.4">
<text x="242.1" y="256.7">Schematic</text>
<text x="361.5" y="254.1">Create at</text>
<text x="381.9" y="254.1">2025-09-04</text>
<text x="361.5" y="259.2">Update at</text>
<text x="381.9" y="259.2">2025-09-14</text>
<text x="242.1" y="264.3">Board</text>
<text x="242.1" y="269.4">Drawn</text>
<text x="308.6" y="264.3">Board3</text>
<text x="361.5" y="264.3">Page</text>
<text x="381.9" y="264.3">P2</text>
<text x="242.1" y="274.4">Reviewed</text>
<text x="302.4" y="284.6">Version</text>
<text x="326.1" y="284.6">Size</text>
<text x="366.5" y="284.6">Page 2 Total 2</text>
<text x="304.7" y="292.2">V1.0</text>
<text x="327.3" y="292.2">A4</text>
<text x="368" y="292.2">EasyEDA.com</text>
</g>
<g font-size="2.2" fill="#000080">
<text x="29" y="36.1">R224Q192</text>
<text x="41.7" y="36.1">R225Q193</text>
<text x="55.6" y="36.1">R226Q194</text>
<text x="68.3" y="36.1">R227Q195</text>
<text x="82.3" y="36.1">R228Q196</text>
<text x="96.3" y="36.1">R229Q197</text>
<text x="110.2" y="36.1">R230Q198</text>
<text x="95" y="46.3">Q191</text>
<text x="211.1" y="43.7">+5V U14</text>
<text x="79.8" y="48.8">R238</text>
<text x="207.6" y="51.8" transform="rotate(-90 207.6 51.8)">GND</text>
<text x="113.6" y="56.8" transform="rotate(-90 113.6 56.8)">GND</text>
<text x="180.1" y="59">R266</text>
<text x="238.1" y="54.3" transform="rotate(-90 238.1 54.3)">GND</text>
<text x="194.1" y="60.3">Q252</text>
<text x="211.1" y="62.8">+5V U15</text>
<text x="41.7" y="70.4">R231Q190</text>
<text x="55.6" y="70.4">R232Q189</text>
<text x="68.3" y="70.4">R233Q188</text>
<text x="82.3" y="70.4">R235Q187</text>
<text x="96.3" y="70.4">R234Q186</text>
<text x="110.2" y="70.4">R236Q185</text>
<text x="207.6" y="70.8" transform="rotate(-90 207.6 70.8)">GND</text>
<text x="187.3" y="74.6" transform="rotate(-90 187.3 74.6)">GND</text>
<text x="238.1" y="73.4" transform="rotate(-90 238.1 73.4)">GND</text>
<text x="79.8" y="83.1">R237</text>
<text x="95" y="80.6">Q184</text>
<text x="180.1" y="81.8">R275</text>
<text x="194.1" y="83.1">Q253</text>
<text x="195.3" y="86.9">R175</text>
<text x="211.1" y="85.7">+5V U16</text>
<text x="113.6" y="91.1" transform="rotate(-90 113.6 91.1)">GND</text>
<text x="207.6" y="93.7" transform="rotate(-90 207.6 93.7)">GND</text>
<text x="313.4" y="92">D50</text>
<text x="187.3" y="97.5" transform="rotate(-90 187.3 97.5)">GND</text>
<text x="238.1" y="96.2" transform="rotate(-90 238.1 96.2)">GND</text>
<text x="55.6" y="104.7">R239Q179</text>
<text x="68.3" y="104.7">R240Q180</text>
<text x="82.3" y="104.7">R241Q181</text>
<text x="96.3" y="104.7">R242Q182</text>
<text x="110.2" y="104.7">R243Q183</text>
<text x="180.1" y="107.2">R264</text>
<text x="313.4" y="102.2">D51</text>
<text x="334.3" y="106">+5V U24</text>
<text x="194.1" y="108.5">Q254</text>
<text x="195.3" y="112.3">R178</text>
<text x="211.1" y="111.1">+5V U17</text>
<text x="313.4" y="113.6">D52</text>
<text x="330.8" y="114" transform="rotate(-90 330.8 114)">GND</text>
<text x="79.8" y="117.4">R244</text>
<text x="95" y="114.9">Q178</text>
<text x="207.6" y="119.1" transform="rotate(-90 207.6 119.1)">GND</text>
<text x="361.2" y="116.5" transform="rotate(-90 361.2 116.5)">GND</text>
<text x="113.6" y="125.4" transform="rotate(-90 113.6 125.4)">GND</text>
<text x="187.3" y="122.9" transform="rotate(-90 187.3 122.9)">GND</text>
<text x="238.1" y="121.6" transform="rotate(-90 238.1 121.6)">GND</text>
<text x="180.1" y="131.4">R263</text>
<text x="194.1" y="132.6">Q255</text>
<text x="195.3" y="136.5">R181</text>
<text x="211.1" y="135.2">+5V U18</text>
<text x="68.3" y="139">R248Q174</text>
<text x="82.3" y="139">R247Q175</text>
<text x="96.3" y="139">R246Q176</text>
<text x="110.2" y="139">R245Q177</text>
<text x="207.6" y="143.2" transform="rotate(-90 207.6 143.2)">GND</text>
<text x="95" y="149.2">Q173</text>
<text x="187.3" y="147" transform="rotate(-90 187.3 147)">GND</text>
<text x="238.1" y="145.7" transform="rotate(-90 238.1 145.7)">GND</text>
<text x="336.8" y="149.2">+5V</text>
<text x="79.8" y="151.7">R249</text>
<text x="180.1" y="155.5">R262</text>
<text x="113.6" y="159.7" transform="rotate(-90 113.6 159.7)">GND</text>
<text x="194.1" y="156.8">Q256</text>
<text x="195.3" y="160.6">R184</text>
<text x="211.1" y="159.3">+5V U19</text>
<text x="329.9" y="160.6">Q199</text>
<text x="340.1" y="156.8">Q260</text>
<text x="207.6" y="167.3" transform="rotate(-90 207.6 167.3)">GND</text>
<text x="82.3" y="173.3">R250Q171</text>
<text x="96.3" y="173.3">R251Q170</text>
<text x="110.2" y="173.3">R252Q169</text>
<text x="187.3" y="171.1" transform="rotate(-90 187.3 171.1)">GND</text>
<text x="238.1" y="169.9" transform="rotate(-90 238.1 169.9)">GND</text>
<text x="329.9" y="170.7">Q200</text>
<text x="180.1" y="179.6">R261</text>
<text x="342.7" y="179.6">GND</text>
<text x="79.8" y="186">R253</text>
<text x="95" y="183.4">Q172</text>
<text x="194.1" y="180.9">Q257</text>
<text x="195.3" y="184.7">R187</text>
<text x="211.1" y="183.4">+5V U20</text>
<text x="207.6" y="191.5" transform="rotate(-90 207.6 191.5)">GND</text>
<text x="324.9" y="188.5">GND</text>
<text x="113.6" y="194" transform="rotate(-90 113.6 194)">GND</text>
<text x="187.3" y="195.3" transform="rotate(-90 187.3 195.3)">GND</text>
<text x="238.1" y="194" transform="rotate(-90 238.1 194)">GND</text>
<text x="180.1" y="203.8">R260</text>
<text x="96.3" y="207.6">R255Q167</text>
<text x="110.2" y="207.6">R254Q168</text>
<text x="194.1" y="205">Q258</text>
<text x="211.1" y="207.6">+5V U21</text>
<text x="207.6" y="215.6" transform="rotate(-90 207.6 215.6)">GND</text>
<text x="79.8" y="220.3">R256</text>
<text x="95" y="217.7">Q166</text>
<text x="187.3" y="219.4" transform="rotate(-90 187.3 219.4)">GND</text>
<text x="238.1" y="218.1" transform="rotate(-90 238.1 218.1)">GND</text>
<text x="113.6" y="228.3" transform="rotate(-90 113.6 228.3)">GND</text>
<text x="202.2" y="230.4">+5V C1</text>
<text x="22.6" y="235.5">R259</text>
<text x="23.1" y="240.6">+5V</text>
<text x="46" y="243.1">+5V U13</text>
<text x="110.2" y="241.9">R257Q164</text>
<text x="206.8" y="241.9">C2</text>
<text x="26.4" y="248.2">Q259</text>
<text x="42.5" y="251.2" transform="rotate(-90 42.5 251.2)">GND</text>
<text x="73" y="253.7" transform="rotate(-90 73 253.7)">GND</text>
<text x="79.8" y="254.6">R258</text>
<text x="95" y="252">Q165</text>
<text x="206.8" y="252">C3</text>
<text x="113.6" y="262.6" transform="rotate(-90 113.6 262.6)">GND</text>
<text x="214.4" y="262.2">GND</text>
</g>
<g font-size="2.2" fill="#00f">
<text x="29" y="38.7">12k</text>
<text x="34" y="39.7">MMBT4401 MMBT4401</text>
<text x="41.7" y="38.7">12k</text>
<text x="55.6" y="38.7">12k</text>
<text x="60.7" y="39.7">MMBT4401 MMBT4401</text>
<text x="68.3" y="38.7">12k</text>
<text x="82.3" y="38.7">12k</text>
<text x="87.4" y="39.7">MMBT4401</text>
<text x="96.3" y="38.7">12k</text>
<text x="101.3" y="39.7">MMBT4401</text>
<text x="110.2" y="38.7">12k</text>
<text x="115.3" y="39.7">MMBT4401</text>
<text x="24.7" y="45.8" transform="rotate(-90 24.7 45.8)">C2</text>
<text x="37.4" y="45.8" transform="rotate(-90 37.4 45.8)">C3</text>
<text x="51.4" y="45.8" transform="rotate(-90 51.4 45.8)">C4</text>
<text x="64.1" y="45.8" transform="rotate(-90 64.1 45.8)">C5</text>
<text x="78" y="45.8" transform="rotate(-90 78 45.8)">C6</text>
<text x="92" y="45.8" transform="rotate(-90 92 45.8)">C7</text>
<text x="106" y="45.8" transform="rotate(-90 106 45.8)">C8</text>
<text x="242.3" y="47.6">LEDMOS1</text>
<text x="79.8" y="53.9">12k</text>
<text x="95" y="49.8">MMBT4401</text>
<text x="88.6" y="56.4">C1</text>
<text x="178.6" y="56.4">P2</text>
<text x="198.9" y="55.2">P1</text>
<text x="215.6" y="56.4">EG27517</text>
<text x="180.1" y="64.1">9.1k</text>
<text x="194.1" y="62.8">MMBT4403</text>
<text x="195.3" y="69.1">3k</text>
<text x="242.3" y="66.6">LEDMOS2</text>
<text x="41.7" y="73">12k</text>
<text x="46.7" y="74">MMBT4401</text>
<text x="55.6" y="73">12k</text>
<text x="60.7" y="74">MMBT4401 MMBT4401</text>
<text x="68.3" y="73">12k</text>
<text x="82.3" y="73">12k</text>
<text x="87.4" y="74">MMBT4401</text>
<text x="96.3" y="73">12k</text>
<text x="101.3" y="74">MMBT4401</text>
<text x="110.2" y="73">12k</text>
<text x="115.3" y="74">MMBT4401</text>
<text x="178.4" y="74.9" transform="rotate(-90 178.4 74.9)">P1</text>
<text x="195.3" y="75.5">3k</text>
<text x="215.6" y="75.5">EG27517</text>
<text x="37.4" y="80.1" transform="rotate(-90 37.4 80.1)">C3</text>
<text x="51.4" y="80.1" transform="rotate(-90 51.4 80.1)">C4</text>
<text x="64.1" y="80.1" transform="rotate(-90 64.1 80.1)">C5</text>
<text x="78" y="80.1" transform="rotate(-90 78 80.1)">C6</text>
<text x="92" y="80.1" transform="rotate(-90 92 80.1)">C7</text>
<text x="106" y="80.1" transform="rotate(-90 106 80.1)">C8</text>
<text x="178.6" y="79.3">P3</text>
<text x="79.8" y="88.2">12k</text>
<text x="95" y="84.1">MMBT4401</text>
<text x="180.1" y="86.9">9.1k</text>
<text x="194.1" y="85.7">MMBT4403</text>
<text x="242.3" y="89.5">LEDMOS3</text>
<text x="88.6" y="90.7">C2</text>
<text x="195.3" y="92">6.2k</text>
<text x="283.9" y="95.8">SWERRORSIG</text>
<text x="178.4" y="97.7" transform="rotate(-90 178.4 97.7)">P2</text>
<text x="195.3" y="98.4">3k</text>
<text x="215.6" y="98.4">EG27517</text>
<text x="313.4" y="99.6">SD103AWS</text>
<text x="55.6" y="107.2">12k</text>
<text x="68.3" y="107.2">12k</text>
<text x="82.3" y="107.2">12k</text>
<text x="96.3" y="107.2">12k</text>
<text x="110.2" y="107.2">12k</text>
<text x="178.6" y="104.7">P4</text>
<text x="281.9" y="106">CELLERRORSIG</text>
<text x="60.7" y="108.3">MMBT4401 MMBT4401</text>
<text x="87.4" y="108.3">MMBT4401</text>
<text x="101.3" y="108.3">MMBT4401</text>
<text x="115.3" y="108.3">MMBT4401</text>
<text x="180.1" y="112.3">9.1k</text>
<text x="194.1" y="111.1">MMBT4403</text>
<text x="313.4" y="109.8">SD103AWS</text>
<text x="365.5" y="109.8">ERRORGEN</text>
<text x="51.4" y="114.4" transform="rotate(-90 51.4 114.4)">C4</text>
<text x="64.1" y="114.4" transform="rotate(-90 64.1 114.4)">C5</text>
<text x="78" y="114.4" transform="rotate(-90 78 114.4)">C6</text>
<text x="92" y="114.4" transform="rotate(-90 92 114.4)">C7</text>
<text x="95" y="118.4">MMBT4401</text>
<text x="106" y="114.4" transform="rotate(-90 106 114.4)">C8</text>
<text x="195.3" y="117.4">9.1k</text>
<text x="242.3" y="114.9">LEDMOS4</text>
<text x="284.8" y="117.4">LOWBATTSIG</text>
<text x="338.8" y="118.7">EG27517</text>
<text x="79.8" y="122.5">12k</text>
<text x="88.6" y="125">C3</text>
<text x="178.4" y="123.1" transform="rotate(-90 178.4 123.1)">P3</text>
<text x="195.3" y="123.8">3k</text>
<text x="215.6" y="123.8">EG27517</text>
<text x="313.4" y="121.2">SD103AWS</text>
<text x="178.6" y="128.8">P5</text>
<text x="180.1" y="136.5">9.1k</text>
<text x="194.1" y="135.2">MMBT4403</text>
<text x="68.3" y="141.5">12k</text>
<text x="73.4" y="142.6">MMBT4401</text>
<text x="82.3" y="141.5">12k</text>
<text x="87.4" y="142.6">MMBT4401</text>
<text x="96.3" y="141.5">12k</text>
<text x="101.3" y="142.6">MMBT4401</text>
<text x="110.2" y="141.5">12k</text>
<text x="115.3" y="142.6">MMBT4401</text>
<text x="195.3" y="141.5">12k</text>
<text x="242.3" y="139">LEDMOS5</text>
<text x="64.1" y="148.7" transform="rotate(-90 64.1 148.7)">C5</text>
<text x="78" y="148.7" transform="rotate(-90 78 148.7)">C6</text>
<text x="92" y="148.7" transform="rotate(-90 92 148.7)">C7</text>
<text x="106" y="148.7" transform="rotate(-90 106 148.7)">C8</text>
<text x="178.4" y="147.3" transform="rotate(-90 178.4 147.3)">P4</text>
<text x="195.3" y="147.9">3k</text>
<text x="215.6" y="147.9">EG27517</text>
<text x="95" y="152.7">MMBT4401</text>
<text x="178.6" y="153">P6</text>
<text x="79.8" y="156.8">12k</text>
<text x="88.6" y="159.3">C4</text>
<text x="180.1" y="160.6">9.1k</text>
<text x="194.1" y="159.3">MMBT4403</text>
<text x="340.1" y="159.3">MMBT4403</text>
<text x="195.3" y="165.7">15k</text>
<text x="242.3" y="163.1">LEDMOS6</text>
<text x="287.8" y="166.9">ERRORGEN</text>
<text x="329.9" y="164.1">MMBT4401</text>
<text x="356.6" y="163.1">USBPDSW</text>
<text x="178.4" y="171.4" transform="rotate(-90 178.4 171.4)">P5</text>
<text x="195.3" y="172">3k</text>
<text x="215.6" y="172">EG27517</text>
<text x="314.7" y="169.5">22k</text>
<text x="347.7" y="169.5">22k</text>
<text x="82.3" y="175.8">12k</text>
<text x="87.4" y="176.8">MMBT4401</text>
<text x="96.3" y="175.8">12k</text>
<text x="101.3" y="176.8">MMBT4401</text>
<text x="110.2" y="175.8">12k</text>
<text x="115.3" y="176.8">MMBT4401</text>
<text x="178.6" y="177.1">P7</text>
<text x="290" y="177.1">LEDMOS2</text>
<text x="314.7" y="179.6">22k</text>
<text x="329.9" y="174.3">MMBT4401</text>
<text x="78" y="183" transform="rotate(-90 78 183)">C6</text>
<text x="92" y="183" transform="rotate(-90 92 183)">C7</text>
<text x="106" y="183" transform="rotate(-90 106 183)">C8</text>
<text x="180.1" y="184.7">9.1k</text>
<text x="194.1" y="183.4">MMBT4403</text>
<text x="79.8" y="191.1">12k</text>
<text x="95" y="187">MMBT4401</text>
<text x="195.3" y="189.8">18k</text>
<text x="242.3" y="187.3">LEDMOS7</text>
<text x="88.6" y="193.6">C5</text>
<text x="178.4" y="195.5" transform="rotate(-90 178.4 195.5)">P6</text>
<text x="195.3" y="196.1">3k</text>
<text x="215.6" y="196.1">EG27517</text>
<text x="178.6" y="201.2">P8</text>
<text x="180.1" y="208.8">9.1k</text>
<text x="194.1" y="207.6">MMBT4403</text>
<text x="96.3" y="210.1">12k</text>
<text x="101.3" y="211.1">MMBT4401</text>
<text x="110.2" y="210.1">12k</text>
<text x="115.3" y="211.1">MMBT4401</text>
<text x="195.3" y="213.9">22k</text>
<text x="242.3" y="211.4">LEDMOS8</text>
<text x="92" y="217.2" transform="rotate(-90 92 217.2)">C7</text>
<text x="95" y="221.3">MMBT4401</text>
<text x="106" y="217.2" transform="rotate(-90 106 217.2)">C8</text>
<text x="178.4" y="219.7" transform="rotate(-90 178.4 219.7)">P7</text>
<text x="195.3" y="220.3">3k</text>
<text x="215.6" y="220.3">EG27517</text>
<text x="79.8" y="225.4">12k</text>
<text x="88.6" y="227.9">C6</text>
<text x="22.6" y="238.1">12k</text>
<text x="206.8" y="238.1">47uF</text>
<text x="110.2" y="244.4">12k</text>
<text x="115.3" y="245.4">MMBT4401</text>
<text x="26.4" y="250.8">MMBT4403</text>
<text x="77.2" y="246.9">SWITCHERROR</text>
<text x="106" y="251.5" transform="rotate(-90 106 251.5)">C8</text>
<text x="206.8" y="249.5">47uF</text>
<text x="50.5" y="255.8">EG27517</text>
<text x="95" y="255.6">MMBT4401</text>
<text x="42.9" y="258.4">SWERRORSIG</text>
<text x="79.8" y="259.6">12k</text>
<text x="88.6" y="262.2">C7</text>
<text x="206.8" y="259.6">47uF</text>
</g>
<g font-size="2.2">
<text x="214.3" y="46.5">1</text>
<text x="216.6" y="47.8">VDD OUT</text>
<text x="228.5" y="46.5">5</text>
<text x="214.3" y="49.1">2</text>
<text x="214.3" y="51.6">3</text>
<text x="216.6" y="50.3">GND</text>
<text x="216.6" y="52.9">IN+</text>
<text x="224.4" y="52.9">IN-</text>
<text x="228.5" y="51.6">4</text>
<text x="214.3" y="65.6">1</text>
<text x="228.5" y="65.6">5</text>
<text x="214.3" y="68.1">2</text>
<text x="214.3" y="70.7">3</text>
<text x="216.6" y="66.8">VDD OUT</text>
<text x="216.6" y="69.4">GND</text>
<text x="216.6" y="71.9">IN+</text>
<text x="224.4" y="71.9">IN-</text>
<text x="228.5" y="70.7">4</text>
<text x="214.3" y="88.4">1</text>
<text x="216.6" y="89.7">VDD OUT</text>
<text x="228.5" y="88.4">5</text>
<text x="214.3" y="91">2</text>
<text x="214.3" y="93.5">3</text>
<text x="216.6" y="92.2">GND</text>
<text x="216.6" y="94.8">IN+</text>
<text x="224.4" y="94.8">IN-</text>
<text x="228.5" y="93.5">4</text>
<text x="214.3" y="113.8">1</text>
<text x="228.5" y="113.8">5</text>
<text x="337.5" y="108.8">1</text>
<text x="337.5" y="111.3">2</text>
<text x="337.5" y="113.8">3</text>
<text x="339.8" y="110">VDD OUT</text>
<text x="339.8" y="112.6">GND</text>
<text x="351.7" y="113.8">4</text>
<text x="351.7" y="108.8">5</text>
<text x="214.3" y="116.4">2</text>
<text x="214.3" y="118.9">3</text>
<text x="216.6" y="115.1">VDD OUT</text>
<text x="216.6" y="117.6">GND</text>
<text x="228.5" y="118.9">4</text>
<text x="339.8" y="115.1">IN+</text>
<text x="347.6" y="115.1">IN-</text>
<text x="216.6" y="120.2">IN+</text>
<text x="224.4" y="120.2">IN-</text>
<text x="214.3" y="138">1</text>
<text x="228.5" y="138">5</text>
<text x="214.3" y="140.5">2</text>
<text x="214.3" y="143">3</text>
<text x="216.6" y="139.2">VDD OUT</text>
<text x="216.6" y="141.8">GND</text>
<text x="228.5" y="143">4</text>
<text x="216.6" y="144.3">IN+</text>
<text x="224.4" y="144.3">IN-</text>
<text x="214.3" y="162.1">1</text>
<text x="214.3" y="164.6">2</text>
<text x="214.3" y="167.2">3</text>
<text x="216.6" y="163.4">VDD OUT</text>
<text x="216.6" y="165.9">GND</text>
<text x="228.5" y="167.2">4</text>
<text x="228.5" y="162.1">5</text>
<text x="216.6" y="168.4">IN+</text>
<text x="224.4" y="168.4">IN-</text>
<text x="214.3" y="186.2">1</text>
<text x="214.3" y="188.8">2</text>
<text x="214.3" y="191.3">3</text>
<text x="216.6" y="187.5">VDD OUT</text>
<text x="216.6" y="190">GND</text>
<text x="228.5" y="191.3">4</text>
<text x="228.5" y="186.2">5</text>
<text x="216.6" y="192.6">IN+</text>
<text x="224.4" y="192.6">IN-</text>
<text x="214.3" y="210.4">1</text>
<text x="214.3" y="212.9">2</text>
<text x="214.3" y="215.4">3</text>
<text x="216.6" y="211.6">VDD OUT</text>
<text x="216.6" y="214.2">GND</text>
<text x="228.5" y="215.4">4</text>
<text x="228.5" y="210.4">5</text>
<text x="216.6" y="216.7">IN+</text>
<text x="224.4" y="216.7">IN-</text>
<text x="49.2" y="245.9">1</text>
<text x="63.4" y="245.9">5</text>
<text x="49.2" y="248.5">2</text>
<text x="49.2" y="251">3</text>
<text x="51.5" y="247.2">VDD OUT</text>
<text x="51.5" y="249.7">GND</text>
<text x="63.4" y="251">4</text>
<text x="51.5" y="252.3">IN+</text>
<text x="59.3" y="252.3">IN-</text>
</g>
<g font-size="1.5" fill="#000080">
<text x="195.3" y="64.2">R172</text>
<text x="195.3" y="70.6">R171</text>
<text x="195.3" y="93.4">R174</text>
<text x="195.3" y="118.8">R177</text>
<text x="195.3" y="143">R180</text>
<text x="195.3" y="167.1">R183</text>
<text x="314.7" y="164.5">R219</text>
<text x="347.7" y="167.1">R223</text>
<text x="314.7" y="174.7">R222</text>
<text x="195.3" y="191.2">R186</text>
<text x="195.3" y="209">R190</text>
<text x="195.3" y="215.3">R189</text>
</g>
</svg>
